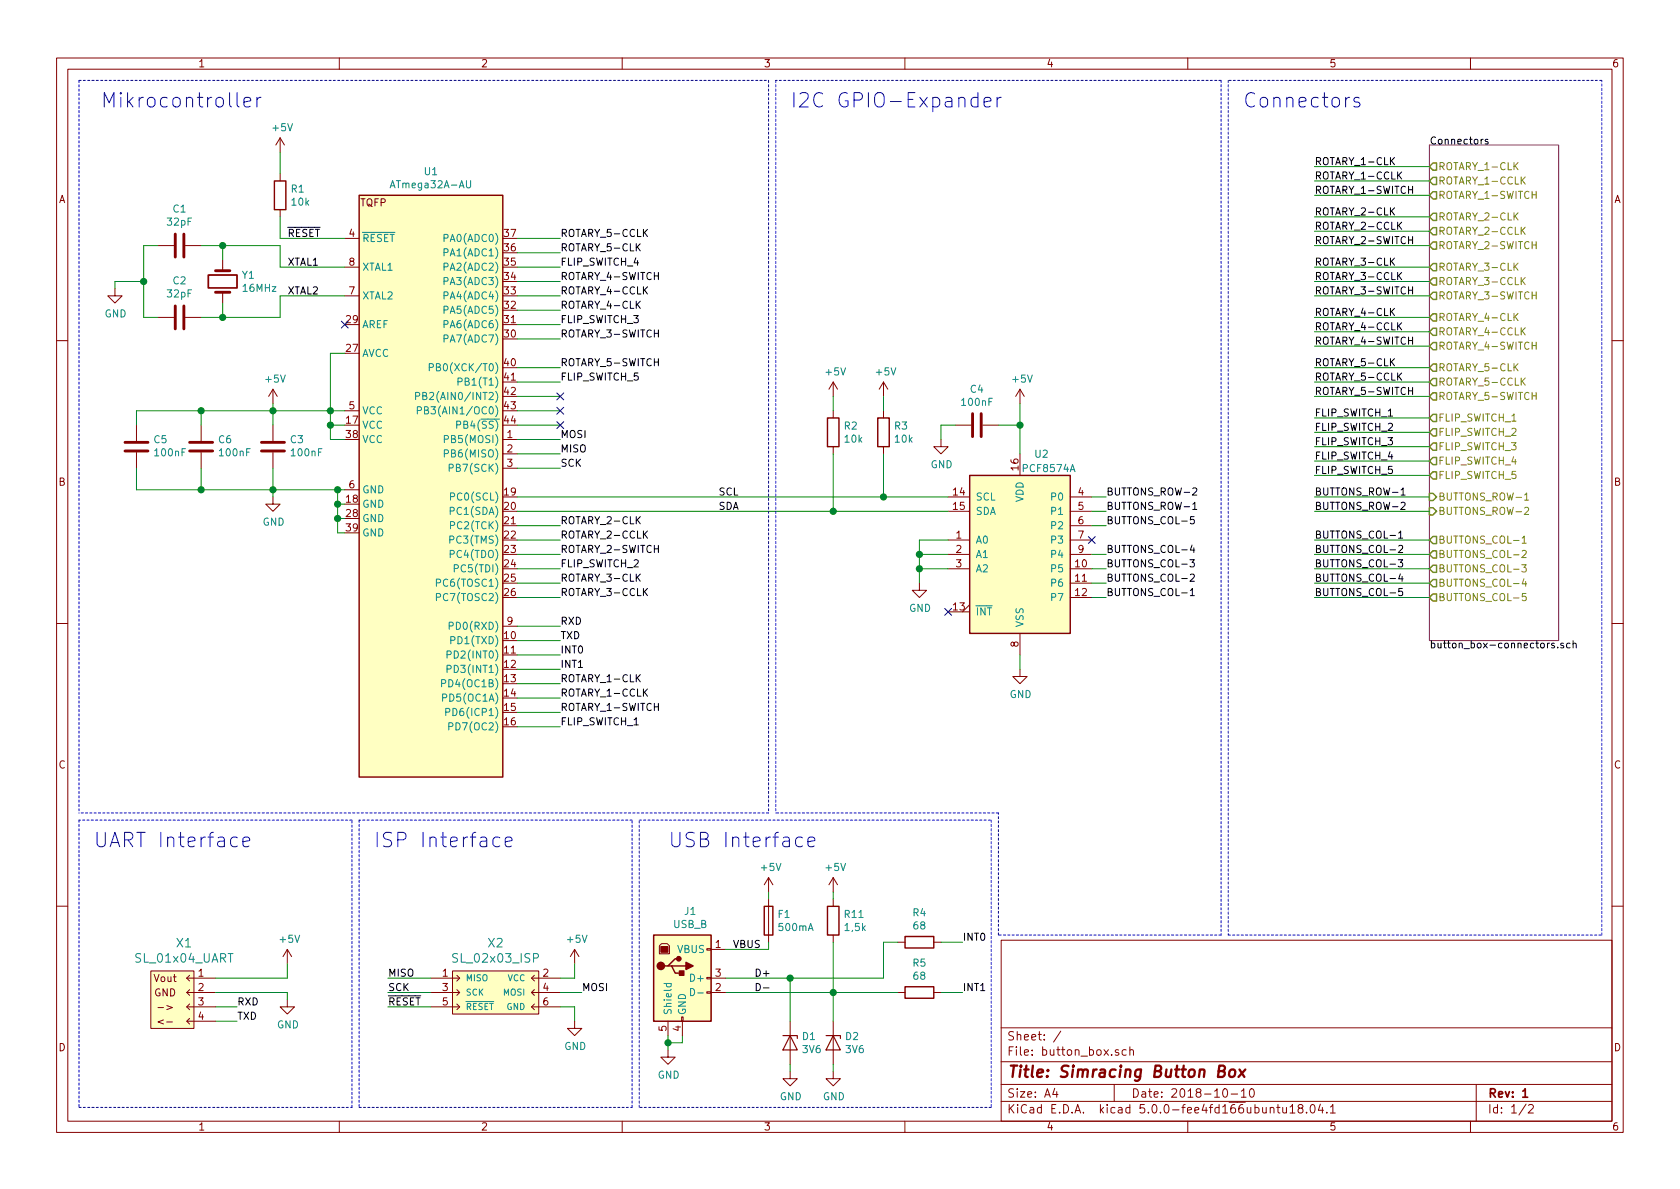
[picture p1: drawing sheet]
<svg xmlns="http://www.w3.org/2000/svg" width="297mm" height="210mm" viewBox="0 0 297 210" stroke-linecap="round" stroke-linejoin="round" font-family="sans-serif">
<g fill="none" stroke="#840000" stroke-width=".18">
<path d="M10 10.3h277v189.9h-277zM12 12.2h273v186.1h-273zM60 10.3v1.9M110 10.3v1.9M160 10.3v1.9M210 10.3v1.9M260 10.3v1.9M49.5 24.4v2.5M49.5 30.7v1.3M49.5 37.1v1.2M49.5 24.4l-.7 1.2M49.5 24.4l.8 1.2"/>
<path d="M20.3 51v1.3h1.3l-1.3 1.3-1.3-1.3h1.3M27.9 56.1h2.8M27.9 43.4h2.8M32.8 56.1h2.8M32.8 43.4h2.8M39.4 46v1.9M39.4 51.7v1.9M61 42.2h2.5M61 52.3h2.5M61 47.2h2.5M10 60.2h2M24.1 75.2v2.8"/>
<path d="M35.6 75.2v2.8M48.3 68.8l-.8 1.3M48.3 68.8v2.6M48.3 75.2v2.8M48.3 68.8l.7 1.3M61 72.6h2.5M88.9 77.7h2.5M147.3 67.6v2.5M147.3 72.6v1.3M147.3 79v1.3M147.3 67.6l-.7 1.2M147.3 67.6l.8 1.2"/>
<path d="M156.2 67.6v2.5M156.2 72.6v1.3M156.2 79v1.3M156.2 67.6l-.8 1.2M156.2 67.6l.8 1.2M166.4 77.7v1.3h1.2l-1.2 1.3-1.3-1.3h1.3M168.9 75.2h2.8M173.7 75.2h2.8M180.3 68.8v2.6M180.3 68.8l-.7 1.3M180.3 68.8l.8 1.3M285 60.2h2"/>
<path d="M24.1 80v2.8M35.6 80v2.8M48.3 87.9v1.2h1.2l-1.2 1.3-1.3-1.3h1.3M48.3 80v2.8M61 86.6h2.5M88.9 80.3h2.5M88.9 82.8h2.5M167.6 95.5h3.8M167.6 98h3.8M167.6 87.9h3.8M167.6 90.4h3.8M180.3 80.3v3.8"/>
<path d="M189.2 95.5h3.8M189.2 98h3.8M189.2 87.9h3.8M189.2 90.4h3.8M189.2 93h3.8M10 110.3h2M88.9 110.7h2.5M162.6 103.1v1.3h1.2l-1.2 1.3-1.3-1.3h1.3M167.6 100.6h3.8M167.6 108.2h3.8M171.4 106.9l-1.2 1.3M180.3 118.4v1.2h1.3l-1.3 1.3-1.2-1.3h1.2"/>
<path d="M180.3 112v3.8M189.2 100.6h3.8M189.2 103.1h3.8M189.2 105.7h3.8M285 110.3h2M135.9 155.2l-.8 1.3M135.9 155.2v2.5M135.9 159v7.6M135.9 155.2l.8 1.3M147.3 155.2v2.5M147.3 159v1.3M147.3 155.2l-.7 1.3"/>
<path d="M147.3 155.2l.8 1.3M10 160.2h2M26.7 171.7h7.6v10.2h-7.6zM33 173h5.1M33 175.5h5.1M33 178h5.1M33 178l.5 .6M33 175.5l.5 .5M33 173l.5 .5M33.5 177.5l-.5 .5M33.5 175l-.5 .5M33.5 172.5l-.5 .5"/>
<path d="M50.8 176.8v1.2h1.3l-1.3 1.3-1.3-1.3h1.3M50.8 167.9l-.8 1.3M50.8 167.9v2.5M50.8 167.9l.8 1.3M76.2 173h5.1M76.2 175.5h5.1M76.2 178h5.1M80 171.7h15.2v7.6h-15.2zM80.8 177.5l.5 .5-.5 .6M80.8 175l.5 .5-.5 .5M80.8 172.5l.5 .5-.5 .5M94 178l.5 .6"/>
<path d="M94 175.5l.5 .5M94 173l.5 .5M94 173h5.1M94 175.5h5.1M94 178h5.1M94.5 177.5l-.5 .5M94.5 175l-.5 .5M94.5 172.5l-.5 .5M101.6 167.9l-.8 1.3M101.6 167.9v2.5M101.6 167.9l.8 1.3M116.6 167.3l.4-.4h1l.4 .4v1.4h-1.8z"/>
<path d="M120.5 179.8h.3v.8h-.3zM125 175.4h.7v.2h-.7zM125 172.8h.7v.3h-.7zM125 167.8h.7v.2h-.7zM125.7 173h2.6M125.7 175.5h2.6M125.7 167.9h2.6M147.3 165.3v1.3M158.7 175.5h1.3M158.7 166.6h1.3M165.1 175.5h1.3M165.1 166.6h1.3"/>
<path d="M177 166.3h108v32h-108zM285 160.2h2M33 180.6h5.1M33.5 180.1l-.5 .5 .5 .5M60 198.3v1.9M101.6 180.6v1.3h1.3l-1.3 1.2-1.3-1.2h1.3M110 198.3v1.9M118.1 185.7v1.2h1.3l-1.3 1.3-1.3-1.3h1.3M118.1 180.6v2.5M120.6 180.6v2.5M139.7 189.5v1.2h1.3l-1.3 1.3-1.3-1.3h1.3M139.7 180.6v7.6"/>
<path d="M147.3 189.5v1.2h1.3l-1.3 1.3-1.3-1.3h1.3M147.3 180.6v7.6M160 198.3v1.9M177 194.8h108M177 191.8h108M177 187.8h108M177 181.8h108M186.5 192.5l-.4 1h1M186.8 193v1M187.6 182.3l-1.3 2M197 191.8v3M197.8 185.7a.37 .37 0 0 0-.6 .1l.1 .2 .5 .2v.1l-.2 .3-.4-.1"/>
<path d="M199.1 185.7l-.4-.1-.3 .3 .1 .6 .2 .1 .4-.1M199.8 185.7a.37 .37 0 0 1 .6 .1v.8M199.8 185.1v1.5M210 198.3v1.9M216.3 192.7l.4-.2a.94 .94 0 0 1 0 1.5 .79 .79 0 0 1-.4-1.3zM217.7 193.5h1.1M219.5 193l.4-.5v1.5M219.5 194h.8M221.1 192.6l.2-.1a.8 .8 0 0 1 .5 .8 .8 .8 0 0 1-.5 .7 1 1 0 0 1-.2-1.4zM224.6 196l.1-.1a.37 .37 0 0 1 .5 .1v.8M225.7 195.8h.6M226 195.3v1.3l.3 .2"/>
<path d="M226.8 195.8v.8a.39 .39 0 0 0 .7 .1M227.5 195.8v1M228.1 195.8l.4-.5v1.5M228.1 196.8h.9M229.8 196l-.3-.3 .1-.2 .2-.2 .4 .1 .2 .2-.1 .2-.6 .2a.48 .48 0 0 0-.1 .7l.2 .1 .5-.1a.48 .48 0 0 0-.2-.7M231 196.7v.1M231.8 195.5l.4-.2a.94 .94 0 0 1 0 1.5 .79 .79 0 0 1-.4-1.3zM233.5 195.2l-.4 1.1h.9M233.8 195.8v1M234.6 196.7v.1M235.2 195.8l.5-.5v1.5M235.2 196.8h.9"/>
<path d="M260 198.3v1.9M261 191.8v6.5M269.8 195.2l-1.2 2M270.3 195.5l.2-.2h.3l.3 .5-.9 1h.9"/>
</g>
<path d="M36.8 48.6h5.1v2.3h-5.1zM269.2 193l.5-.5v1.5M269.2 194h.9" fill="none" stroke="#840000" stroke-width=".3"/>
<path d="M215.5 189.4h.6a.5 .5 0 0 0 .5-.4 .5 .5 0 0 0-.3-.6h-.7l-.3 2h.8a.53 .53 0 0 0 .5-.5 .53 .53 0 0 0-.5-.5M217.5 189.3a.51 .51 0 0 1 .5-.2 .51 .51 0 0 1 .4 .4l-.1 .6a.54 .54 0 0 1-.5 .4 .54 .54 0 0 1-.5-.4zM219.2 189.1l.8 1.3M220.2 189.1l-1.2 1.3" fill="none" stroke="#840000" stroke-width=".41"/>
<path d="M252.7 25.6h22.9v87.7h-22.9z" fill="none" stroke="#840084" stroke-width=".18"/>
<g fill="none" stroke="#000" stroke-width=".18">
<path d="M246 37.3l.6 .7M246 28.4l.6 .7M246.6 36.7l-.8 .8M246.6 27.9l-.8 .7M247.3 39.8l.5 .8M247.3 31l.5 .7M247.8 39.3l-.7 .7M247.8 30.4l-.7 .7M263.1 24.7l-.3-.1-.2 .2 .1 .2 .4 .1v.3h-.5M112.7 43.7l.5 .7M112.7 53.8l.5 .7M113.2 43.1l-.7 .7"/>
<path d="M113.2 53.3l-.7 .7M113.9 41.1l.6 .7M113.9 51.3l.6 .7M114.5 40.6l-.7 .7M114.5 50.7l-.7 .8M246 55.1l.6 .7M246 46.2l.6 .7M246.6 54.5l-.8 .8M246.6 45.6l-.8 .8M247.3 57.6l.5 .7M247.3 48.7l.5 .7M247.8 57.1l-.7 .7"/>
<path d="M247.8 48.2l-.7 .7M246 64l.6 .7M246.6 63.4l-.8 .8M247.3 66.5l.5 .7M247.8 66l-.7 .7M112.7 91.9l.5 .7M113.2 91.4l-.7 .7M113.9 94.5l.6 .7M114.5 93.9l-.7 .7M210.4 99h.8l-.4 .5 .3 .1v.6h-.5l-.2-.1M210.8 96.4l-.3 .9h.8M210.9 86.4l.5-.1 .2 .3v.2l-.8 .7h.8"/>
<path d="M210.9 89.2l.4-.4v1.3M210.9 90.1h.7M211.1 96.9v.8M211.1 91.4h-.6v.6l.1-.2 .5 .1v.6l-.2 .1-.4-.1M247.2 99h.8l-.4 .5 .4 .1-.1 .6h-.5l-.2-.1M247.3 94.3l.3-.4v1.3M247.3 96.6l.5-.2 .2 .4v.2l-.8 .7h.8M247.3 95.2h.7M247.7 86.6l.4-.3v1.2M247.7 88.9l.5-.1 .2 .4v.2l-.8 .7h.8M247.7 87.5h.7M112.7 102.1l.5 .7"/>
<path d="M112.7 119.9l.5 .7M113.2 101.5l-.7 .8M113.2 119.3l-.7 .7M113.9 104.6l.6 .7M114.5 104.1l-.7 .7M210.5 101.6l.4-.1 .3 .4-.1 .2-.7 .7h.8M210.5 104.4l.3-.3v1.2M210.5 105.3h.7M247.6 101.5l-.3 .9h.8M247.9 101.9v.9M248 104.1h-.7v.6l.2-.2 .4 .1 .1 .6-.2 .1-.5-.1M274.8 113.8l-.3-.1-.2 .2 .1 .2 .4 .1v.3h-.5"/>
<path d="M275.4 114.4v.2M276.4 113.8l-.3-.1-.2 .2 .1 .2 .4 .1v.3h-.5M277.6 113.8l-.4-.1-.2 .3 .1 .5h.5M278.1 113.9l.2-.2 .3 .1 .1 .8M278.1 113.3v1.3M113.9 122.4l.6 .7M114.5 121.8l-.7 .8M133.7 173.9a.64 .64 0 0 1 .7 .6 .64 .64 0 0 1-.7 .7zM135 174.7h1"/>
</g>
<g fill="none" stroke="#848400" stroke-width=".18">
<path d="M267.9 29.3l.5 .7M267.9 38.2l.5 .7M268.4 28.7l-.7 .8M268.4 37.6l-.7 .8M269.1 31.8l.6 .8M269.7 31.3l-.7 .7M267.9 47.1l.5 .7M267.9 56l.5 .7M268.4 46.5l-.7 .8M268.4 55.4l-.7 .8M269.1 40.7l.6 .7M269.1 49.6l.6 .7"/>
<path d="M269.1 58.5l.6 .7M269.7 40.2l-.7 .7M269.7 49.1l-.7 .7M269.7 58l-.7 .7M267.9 64.9l.5 .7M268.4 64.3l-.7 .7M269.1 67.4l.6 .7M269.7 66.8l-.7 .8M269.1 99.9h.7l-.4 .4 .4 .2-.1 .6h-.4l-.2-.1M269.1 95.1l.4-.3v1.3M269.1 97.5l.5-.2 .2 .4v.2l-.7 .7h.7M269.1 96.1h.7"/>
<path d="M269.6 87.5l.3-.3v1.2M269.6 89.8l.5-.1 .2 .4-.1 .2-.7 .7h.8M269.6 88.4h.7M269.4 102.4l-.3 .8h.8M269.7 102.8v.9M269.8 104.9h-.6l-.1 .7 .2-.2 .4 .1 .1 .6-.2 .1-.5-.1"/>
</g>
<g fill="none" stroke="#848400" stroke-width=".25">
<path d="M253.4 28.8h.6v1.3h-.6l-.7-.6zM253.4 31.4h.6v1.2h-.6l-.7-.6zM253.4 33.9h.6v1.3h-.6l-.7-.7zM253.4 37.7h.6v1.3h-.6l-.7-.7zM253.4 40.3h.6v1.2h-.6l-.7-.6zM253.4 42.8h.6v1.3h-.6l-.7-.7zM253.4 46.6h.6v1.3h-.6l-.7-.7zM253.4 49.1h.6v1.3h-.6l-.7-.6zM253.4 51.7h.6v1.3h-.6l-.7-.7zM253.4 55.5h.6v1.3h-.6l-.7-.7zM253.4 58h.6v1.3h-.6l-.7-.6zM253.4 60.6h.6v1.2h-.6l-.7-.6z"/>
<path d="M253.4 64.4h.6v1.3h-.6l-.7-.7zM253.4 66.9h.6v1.3h-.6l-.7-.6zM253.4 69.5h.6v1.2h-.6l-.7-.6zM253.4 73.3h.6v1.2h-.6l-.7-.6zM253.4 75.8h.6v1.3h-.6l-.7-.7zM253.4 78.4h.6v1.2h-.6l-.7-.6zM252.7 87.2h.7l.6 .7-.6 .6h-.7zM252.7 89.8h.7l.6 .6-.6 .7h-.7zM253.4 94.9h.6v1.2h-.6l-.7-.6zM253.4 97.4h.6v1.3h-.6l-.7-.7zM253.4 99.9h.6v1.3h-.6l-.7-.6zM253.4 80.9h.6v1.3h-.6l-.7-.7z"/>
<path d="M253.4 83.4h.6v1.3h-.6l-.7-.6zM253.4 102.5h.6v1.3h-.6l-.7-.7zM253.4 105h.6v1.3h-.6l-.7-.6z"/>
</g>
<g fill="#ffffc2" stroke="#ffffc2" stroke-width=".18">
<path d="M171.4 84.1h17.8v27.9h-17.8z"/>
<path d="M63.5 34.5h25.4v102.9h-25.4z"/>
<path d="M80 171.7h15.2v7.6h-15.2z"/>
<path d="M26.7 171.7h7.6v10.2h-7.6z"/>
<path d="M115.6 165.3h10.1v15.3h-10.1z"/>
</g>
<g fill="none" stroke="#840000" stroke-width=".25">
<path d="M48.5 32h2v5.1h-2zM63.5 34.5h25.4v102.9h-25.4zM146.3 73.9h2v5.1h-2zM155.2 73.9h2v5.1h-2zM171.4 84.1h17.8v27.9h-17.8zM115.6 165.3h10.1v15.3h-10.1zM118.1 170.8h.6l.7 1.3h1.2M118.7 170.8h2.6M120 169.5h-.6l-1.3 1.3h-.6M135.1 160.3h1.6v5h-1.6zM146.3 160.3h2v5h-2zM160 165.6h5.1v2h-5.1z"/>
<path d="M160 174.5h5.1v2h-5.1z"/>
</g>
<g fill="none" stroke="#008400" stroke-width=".18">
<path d="M49.5 38.3v3.9h11.5M49.5 26.9v3.8M232.4 38.3h20.3M232.4 34.5h20.3M232.4 29.5h20.3M232.4 32h20.3M25.4 49.8h-5.1v1.2M27.9 43.4h-2.5v12.7h2.5M35.6 43.4h13.9v3.8h11.5M39.4 43.4v2.6M39.4 53.6v2.5M61 52.3h-11.5v3.8h-13.9"/>
<path d="M91.4 42.2h7.7M91.4 52.3h7.7M91.4 47.2h7.7M91.4 49.8h7.7M91.4 59.9h7.7M91.4 57.4h7.7M91.4 54.9h7.7M91.4 44.7h7.7M232.4 56.1h20.3M232.4 58.7h20.3M232.4 52.3h20.3M232.4 47.2h20.3"/>
<path d="M232.4 49.8h20.3M232.4 43.4h20.3M232.4 40.9h20.3M35.6 72.6v2.6M48.3 71.4v3.8M58.4 75.2h2.6M61 62.5h-2.6v15.2h2.6M61 72.6h-36.9v2.6M91.4 77.7h7.7M91.4 70.1h7.7M91.4 65h7.7M91.4 67.6h7.7"/>
<path d="M91.4 75.2h7.7M91.4 72.6h7.7M147.3 70.1v2.5M156.2 70.1v2.5M168.9 75.2h-2.5v2.5M176.5 75.2h3.8M180.3 71.4v8.9M232.4 73.9h20.3M232.4 76.4h20.3M232.4 79h20.3M232.4 70.1h20.3M232.4 65h20.3"/>
<path d="M232.4 67.6h20.3M232.4 61.2h20.3M24.1 82.8v3.8h36.9M35.6 82.8v3.8M48.3 82.8v5.1M59.7 89.1h1.3M59.7 86.6v7.6h1.3M59.7 91.7h1.3M91.4 98h7.7M91.4 80.3h7.7M91.4 82.8h7.7M91.4 90.4h76.2"/>
<path d="M91.4 95.5h7.7M91.4 93h7.7M91.4 87.9h76.2M147.3 80.3v10.1M156.2 80.3v7.6M162.6 98h5M167.6 95.5h-5v7.6M193 98h2.6M193 90.4h2.6M193 93h2.6M193 87.9h2.6M232.4 98h20.3"/>
<path d="M232.4 90.4h20.3M232.4 95.5h20.3M232.4 81.5h20.3M232.4 84.1h20.3M232.4 87.9h20.3M91.4 105.7h7.7M91.4 103.1h7.7M91.4 100.6h7.7M91.4 115.8h7.7M91.4 118.4h7.7M91.4 110.7h7.7M91.4 113.3h7.7"/>
<path d="M162.6 100.6h5M180.3 115.8v2.6M193 105.7h2.6M193 103.1h2.6M193 100.6h2.6M232.4 105.7h20.3M232.4 103.1h20.3M232.4 100.6h20.3M91.4 126h7.7M91.4 123.4h7.7M91.4 120.9h7.7M91.4 128.5h7.7"/>
<path d="M135.9 157.7v1.3M147.3 157.7v1.3M38.1 178h3.8M38.1 175.5h12.7v1.3M50.8 170.4v2.6h-12.7M68.6 173h7.6M68.6 178h7.6M68.6 175.5h7.6M99.1 178h2.5v2.6M99.1 175.5h3.8M101.6 170.4v2.6h-2.5M128.3 175.5h30.4"/>
<path d="M135.9 166.6v1.3h-7.6M139.7 173v7.6M147.3 166.6v14M158.7 166.6h-2.5v6.4h-27.9M166.4 175.5h3.8M166.4 166.6h3.8M38.1 180.6h3.8M118.1 183.1v2.6M120.6 183.1v1.3h-2.5M139.7 188.2v1.3M147.3 188.2v1.3"/>
</g>
<g fill="none" stroke="#008484" stroke-width=".18">
<path d="M82.5 31.9v1.1l.2 .2h.4l.1-.2v-1.1M73.5 70h.6l.1-.2-.1-.3-.1-.1h-.5v1.3M73.8 72.6l.6-.1 .1-.1-.1-.3-.1-.2h-.5v1.3M74.8 70l.5-.1 .1-.4-.6-.1v1.3h.4l.3-.3v-.2l-.3-.2M75.1 72.5h.5l.1-.4-.6-.2v1.3h.4l.3-.2v-.2l-.3-.3M75.9 65l.7-.1v-.5l-.7-.1v1.3M78.6 77.7l.6-.1 .1-.2-.1-.3-.2-.1h-.4v1.3M80.7 75.1h.7v-.5l-.2-.1h-.5v1.2M81 67.5l.7-.1v-.4l-.7-.2v1.3M78.6 80.2h.6l.1-.2-.1-.3-.2-.2h-.4v1.3M79.4 82.7l.7-.1v-.4l-.2-.1h-.5v1.3M79.5 95.4h.6l.2-.2-.1-.3-.2-.1h-.5v1.3"/>
<path d="M79.7 87.8h.6l.1-.2-.1-.3-.2-.1h-.4v1.2M79.7 92.9h.6l.1-.2-.1-.3-.2-.2h-.4v1.3M77.2 103.1l.7-.1v-.5l-.7-.1v1.3M77.2 105.6l.7-.1v-.4l-.7-.2v1.3M79 115.8l.7-.1 .1-.2-.1-.3-.2-.1h-.5v1.3M79 118.3h.7l.1-.2-.1-.3-.2-.2h-.5v1.3M79.4 110.7l.7-.1v-.4l-.2-.2h-.5v1.3M79.7 113.2l.7-.1v-.4l-.7-.1v1.2M80.3 100.5h.6l.2-.2-.1-.3-.2-.1h-.5v1.2M78.1 120.8h.6l.1-.2-.1-.3-.1-.1h-.5v1.3M78.3 123.4l.6-.1 .1-.1-.1-.3-.2-.2h-.4v1.3M78.8 125.9h.6l.1-.5-.2-.1h-.5v1.2"/>
<path d="M79.3 128.5l.7-.1 .1-.2-.1-.3-.2-.1h-.5v1.3M117.4 173.9h1.3M117.9 173.9l-.1 .4 .3 .2 .5-.1v-.5M122.1 174.8a.64 .64 0 0 1 .7 .6 .64 .64 0 0 1-.7 .7zM123.4 175.6h.9"/>
</g>
<path d="M138.4 183.1h2.6v.5M139.7 183.1l1.3 2.6h-2.6zM146 183.1h2.6v.5M147.3 183.1l1.3 2.6h-2.6z" fill="none" stroke="#840000" stroke-width=".2"/>
<g fill="#008400" stroke="#008400" stroke-width=".25">
<circle cx="139.7" cy="173" r=".51"/>
<circle cx="118.1" cy="184.4" r=".51"/>
<circle cx="147.3" cy="175.5" r=".51"/>
<circle cx="162.6" cy="98" r=".51"/>
<circle cx="162.6" cy="100.6" r=".51"/>
<circle cx="180.3" cy="75.2" r=".51"/>
<circle cx="147.3" cy="90.4" r=".51"/>
<circle cx="156.2" cy="87.9" r=".51"/>
<circle cx="48.3" cy="72.6" r=".51"/>
<circle cx="48.3" cy="86.6" r=".51"/>
<circle cx="39.4" cy="43.4" r=".51"/>
<circle cx="39.4" cy="56.1" r=".51"/>
<circle cx="25.4" cy="49.8" r=".51"/>
<circle cx="58.4" cy="72.6" r=".51"/>
<circle cx="59.7" cy="86.6" r=".51"/>
<circle cx="59.7" cy="89.1" r=".51"/>
<circle cx="59.7" cy="91.7" r=".51"/>
<circle cx="58.4" cy="75.2" r=".51"/>
<circle cx="35.6" cy="72.6" r=".51"/>
<circle cx="35.6" cy="86.6" r=".51"/>
</g>
<g fill="none" stroke="#840000" stroke-width=".51">
<path d="M31 41.4v4.1M31 54.1v4.1M32.5 41.4v4.1M32.5 54.1v4.1M38.1 47.9h2.5M38.1 51.7h2.5M22.1 78.2h4.1M22.1 79.8h4.1M33.5 78.2h4.1M33.5 79.8h4.1M46.2 78.2h4.1M46.2 79.8h4.1"/>
<path d="M172 73.1v4.1M173.5 73.1v4.1"/>
</g>
<path d="M60.4 56.8l1.2 1.2M61.6 56.8l-1.2 1.2M98.5 74.6l1.2 1.2M98.5 69.5l1.2 1.2M98.5 72l1.2 1.2M99.7 74.6l-1.2 1.2M99.7 69.5l-1.2 1.2M99.7 72l-1.2 1.2M192.4 94.9l1.2 1.2M193.6 94.9l-1.2 1.2M167 107.6l1.2 1.2M168.2 107.6l-1.2 1.2" fill="none" stroke="#000084" stroke-width=".18"/>
<g fill="none" stroke="#0000c2" stroke-width=".18" stroke-dasharray=".4 .4">
<path d="M14 14.2h121.9M14 14.2v129.6M135.9 14.2v129.6M137.2 14.2v129.6M215.9 14.2h-78.7M215.9 14.2v151.1M217.2 14.2v151.1M283.2 14.2h-66M14 145v50.8M62.2 145h-48.2M63.5 145v50.8M111.8 145h-48.3"/>
<path d="M113 145h62.3M135.9 143.8h-121.9M175.3 145v50.8M176.5 143.8h-39.3M176.5 165.3v-21.5M215.9 165.3h-39.4M217.2 165.3h66M283.2 165.3v-151.1M14 195.8h48.2M62.2 195.8v-50.8M63.5 195.8h48.3M111.8 195.8v-50.8"/>
<path d="M113 195.8v-50.8M175.3 195.8h-62.3"/>
</g>
<g fill="none" stroke="#0000c2" stroke-width=".18">
<path d="M41.9 16.4v2.1l.4 .4M43.1 18.1l1.2-.3-.1-.5-.7-.1-.4 .4v.9l.2 .3 .2 .1 .7-.1M45.4 17.2v1.7M46.2 17.2a.69 .69 0 0 0-.8 .5M172.9 17.3l-.7-.1-.3 .1-.2 .4v.7l.2 .4 .3 .1 .7-.1M172.9 16.4v2.5M174 18.1l1.2-.3-.1-.5-.8-.1-.3 .4v.9l.1 .3 .2 .1 .8-.1M176.3 17.2v1.7M177 17.2a.64 .64 0 0 0-.7 .5M240.3 17.3l-.6-.1-.3 .4 .1 .4 .8 .2 .2 .2-.2 .4-.2 .1-.7-.1M43 148.9l1.1-.3-.1-.4-.7-.2-.2 .2-.1 .2 .1 1.2 .2 .1 .7-.1M88.4 148.2l-.8-.2-.5 .5v.7l.3 .4 .2 .1 .8-.1"/>
<path d="M89.3 148.9l1.2-.3-.1-.4-.7-.2-.4 .4v.9l.2 .3 .2 .1 .7-.1M141.9 148.2l-.8-.2-.4 .5v.7l.2 .4 .2 .1 .8-.1M142.8 148.9l1.3-.3-.2-.4-.7-.2-.4 .4v.9l.2 .3 .2 .1 .7-.1"/>
</g>
<g fill="#840000" stroke="#840000" stroke-width=".25">
<path d="M120.1 171.7h.8v.8h-.8z"/>
<path d="M121.3 170.2l1.3 .6-1.3 .6z"/>
<circle cx="116.8" cy="170.8" r=".63"/>
<circle cx="120" cy="169.5" r=".38"/>
</g>
<path d="M116.8 167.4h1.3v1h-1.3z" fill="#840000" stroke="#840000" stroke-width=".18"/>
<g font-size="3.5" fill="#0000c2">
<text x="17.8" y="19">Mikrocontroller</text>
<text x="139.7" y="19">I2C GPIO-Expander</text>
<text x="219.7" y="19">Connectors</text>
<text x="16.5" y="149.9">UART Interface</text>
<text x="66" y="149.9">ISP Interface</text>
<text x="118.1" y="149.9">USB Interface</text>
</g>
<text font-size="2.8" fill="#840000" x="178" y="190.5">Title: Simracing Button Box</text>
<g font-size="2.1" fill="#008484">
<text x="31.2" y="167.5">X1</text>
<text x="86.3" y="167.5">X2</text>
<text x="24.1" y="170.2">SL_01x04_UART</text>
<text x="80.4" y="170.2">SL_02x03_ISP</text>
</g>
<g font-size="2.1" fill="#840000">
<text x="178" y="184">Sheet: /</text>
<text x="178" y="186.7">File: button_box.sch</text>
<text x="178" y="196.9">KiCad E.D.A. kicad 5.0.0-fee4fd166ubuntu18.04.1</text>
<text x="178" y="194.1">Size: A4</text>
<text x="200" y="194.1">Date: 2018-10-10</text>
<text x="263" y="194.1">Rev: 1</text>
<text x="263" y="196.9">Id: 1/2</text>
</g>
<g font-size="1.8" fill="#840000">
<text x="35" y="11.9">1</text>
<text x="85" y="11.9">2</text>
<text x="135" y="11.9">3</text>
<text x="185" y="11.9">4</text>
<text x="235" y="11.9">5</text>
<text x="285" y="11.9">6</text>
<text x="10.4" y="35.9">A</text>
<text x="285.4" y="35.9">A</text>
<text x="61.7" y="41.9">4</text>
<text x="63.7" y="36.5">TQFP</text>
<text x="89.2" y="41.9">37</text>
<text x="61.7" y="47">8</text>
<text x="89.2" y="47">35</text>
<text x="89.2" y="44.4">36</text>
<text x="61.7" y="52.1">7</text>
<text x="89.2" y="52.1">33</text>
<text x="89.2" y="49.5">34</text>
<text x="61.3" y="57.1">29</text>
<text x="89.2" y="59.7">30</text>
<text x="89.2" y="57.1">31</text>
<text x="89.2" y="54.6">32</text>
<text x="61.3" y="62.2">27</text>
<text x="89.2" y="64.8">40</text>
<text x="89.2" y="67.3">41</text>
<text x="89.2" y="69.8">42</text>
<text x="61.3" y="74.9">17</text>
<text x="61.3" y="77.5">38</text>
<text x="61.7" y="72.4">5</text>
<text x="89.2" y="72.4">43</text>
<text x="89.2" y="74.9">44</text>
<text x="89.7" y="77.5">1</text>
<text x="89.7" y="80">2</text>
<text x="89.7" y="82.5">3</text>
<text x="180.1" y="83.1" transform="rotate(-90 180.1 83.1)">16</text>
<text x="10.4" y="85.9">B</text>
<text x="61.3" y="88.9">18</text>
<text x="61.7" y="86.4">6</text>
<text x="89.2" y="87.6">19</text>
<text x="168.6" y="87.6">14</text>
<text x="190.7" y="87.6">4</text>
<text x="285.4" y="85.9">B</text>
<text x="61.3" y="91.4">28</text>
<text x="61.3" y="94">39</text>
<text x="89.2" y="90.2">20</text>
<text x="89.2" y="92.7">21</text>
<text x="89.2" y="95.2">22</text>
<text x="168.6" y="90.2">15</text>
<text x="169.1" y="95.2">1</text>
<text x="190.7" y="90.2">5</text>
<text x="190.7" y="92.7">6</text>
<text x="190.7" y="95.2">7</text>
<text x="89.2" y="97.8">23</text>
<text x="89.2" y="100.3">24</text>
<text x="169.1" y="97.8">2</text>
<text x="169.1" y="100.3">3</text>
<text x="190.2" y="100.3">10</text>
<text x="190.7" y="97.8">9</text>
<text x="89.2" y="102.9">25</text>
<text x="89.2" y="105.4">26</text>
<text x="168.6" y="107.9">13</text>
<text x="190.2" y="102.9">11</text>
<text x="190.2" y="105.4">12</text>
<text x="89.2" y="113">10</text>
<text x="89.7" y="110.5">9</text>
<text x="89.2" y="115.6">11</text>
<text x="89.2" y="118.1">12</text>
<text x="180.1" y="114.4" transform="rotate(-90 180.1 114.4)">8</text>
<text x="89.2" y="120.6">13</text>
<text x="89.2" y="123.2">14</text>
<text x="89.2" y="125.7">15</text>
<text x="89.2" y="128.3">16</text>
<text x="10.4" y="135.9">C</text>
<text x="285.4" y="135.9">C</text>
<text x="126.5" y="167.6">1</text>
<text x="27.3" y="173.7">Vout</text>
<text x="35.1" y="172.7">1</text>
<text x="78.3" y="172.7">1</text>
<text x="96" y="172.7">2</text>
<text x="126.5" y="172.7">3</text>
<text x="27.3" y="176.2">GND</text>
<text x="28.4" y="178.7">-&gt;</text>
<text x="35.1" y="175.3">2</text>
<text x="35.1" y="177.8">3</text>
<text x="78.3" y="175.3">3</text>
<text x="78.3" y="177.8">5</text>
<text x="96" y="175.3">4</text>
<text x="96" y="177.8">6</text>
<text x="126.5" y="175.3">2</text>
<text x="10.4" y="185.9">D</text>
<text x="28.4" y="181.3">&lt;-</text>
<text x="35.1" y="180.3">4</text>
<text x="117.9" y="182.3" transform="rotate(-90 117.9 182.3)">5</text>
<text x="120.4" y="182.3" transform="rotate(-90 120.4 182.3)">4</text>
<text x="285.4" y="185.9">D</text>
<text x="35" y="199.9">1</text>
<text x="85" y="199.9">2</text>
<text x="135" y="199.9">3</text>
<text x="185" y="199.9">4</text>
<text x="235" y="199.9">5</text>
<text x="285" y="199.9">6</text>
</g>
<g font-size="1.8" fill="#008484">
<text x="48.3" y="23.2">+5V</text>
<text x="51.5" y="34.1">R1</text>
<text x="69.5" y="33.3">ATmega32A-AU</text>
<text x="75.1" y="31">U1</text>
<text x="29.7" y="39.9">32pF</text>
<text x="30.6" y="37.6">C1</text>
<text x="51.6" y="36.4">10k</text>
<text x="64" y="42.8">RESET</text>
<text x="64" y="47.9">XTAL1</text>
<text x="79" y="47.9">PA2(ADC2)</text>
<text x="79" y="45.3">PA1(ADC1)</text>
<text x="79" y="42.8">PA0(ADC0)</text>
<text x="29.7" y="52.6">32pF</text>
<text x="30.6" y="50.3">C2</text>
<text x="42.8" y="49.3">Y1</text>
<text x="43.1" y="51.6">16MHz</text>
<text x="64" y="53">XTAL2</text>
<text x="79" y="53">PA4(ADC4)</text>
<text x="79" y="50.4">PA3(ADC3)</text>
<text x="18.5" y="56.1">GND</text>
<text x="64" y="58">AREF</text>
<text x="79" y="58">PA6(ADC6)</text>
<text x="79" y="55.5">PA5(ADC5)</text>
<text x="64" y="63.1">AVCC</text>
<text x="77.5" y="65.7">PB0(XCK/T0)</text>
<text x="79" y="60.6">PA7(ADC7)</text>
<text x="47" y="67.7">+5V</text>
<text x="75.4" y="70.7">PB2(AIN0/INT2)</text>
<text x="81.7" y="68.2">PB1(T1)</text>
<text x="146.1" y="66.4">+5V</text>
<text x="155" y="66.4">+5V</text>
<text x="170.2" y="71.8">100nF</text>
<text x="171.6" y="69.5">C4</text>
<text x="179.1" y="67.7">+5V</text>
<text x="64" y="75.8">VCC</text>
<text x="64" y="73.3">VCC</text>
<text x="75.6" y="73.3">PB3(AIN1/OC0)</text>
<text x="81.4" y="75.8">PB4(SS)</text>
<text x="149.3" y="76">R2</text>
<text x="158.2" y="76">R3</text>
<text x="27.3" y="78.4">C5</text>
<text x="27.5" y="80.7">100nF</text>
<text x="38.7" y="78.4">C6</text>
<text x="38.9" y="80.7">100nF</text>
<text x="51.4" y="78.4">C3</text>
<text x="51.6" y="80.7">100nF</text>
<text x="64" y="78.4">VCC</text>
<text x="79.2" y="78.4">PB5(MOSI)</text>
<text x="79.2" y="80.9">PB6(MISO)</text>
<text x="80" y="83.4">PB7(SCK)</text>
<text x="149.4" y="78.3">10k</text>
<text x="158.3" y="78.3">10k</text>
<text x="164.5" y="82.8">GND</text>
<text x="181.1" y="83.5">PCF8574A</text>
<text x="183" y="80.9">U2</text>
<text x="64" y="89.8">GND</text>
<text x="64" y="87.2">GND</text>
<text x="80.2" y="88.5">PC0(SCL)</text>
<text x="172.5" y="88.5">SCL</text>
<text x="181" y="88.8" transform="rotate(-90 181 88.8)">VDD</text>
<text x="186.1" y="88.5">P0</text>
<text x="46.4" y="93">GND</text>
<text x="64" y="92.3">GND</text>
<text x="64" y="94.9">GND</text>
<text x="80" y="91.1">PC1(SDA)</text>
<text x="80.1" y="93.6">PC2(TCK)</text>
<text x="172.5" y="91.1">SDA</text>
<text x="186.1" y="91.1">P1</text>
<text x="186.1" y="93.6">P2</text>
<text x="80" y="96.1">PC3(TMS)</text>
<text x="80" y="98.7">PC4(TDO)</text>
<text x="80.9" y="101.2">PC5(TDI)</text>
<text x="172.5" y="96.1">A0</text>
<text x="172.5" y="98.7">A1</text>
<text x="172.5" y="101.2">A2</text>
<text x="186.1" y="96.1">P3</text>
<text x="186.1" y="98.7">P4</text>
<text x="186.1" y="101.2">P5</text>
<text x="77.9" y="103.8">PC6(TOSC1)</text>
<text x="77.9" y="106.3">PC7(TOSC2)</text>
<text x="186.1" y="103.8">P6</text>
<text x="186.1" y="106.3">P7</text>
<text x="80" y="111.4">PD0(RXD)</text>
<text x="80.2" y="113.9">PD1(TXD)</text>
<text x="160.7" y="108.2">GND</text>
<text x="172.5" y="108.8">INT</text>
<text x="181" y="111" transform="rotate(-90 181 111)">VSS</text>
<text x="79.9" y="116.5">PD2(INT0)</text>
<text x="79.9" y="119">PD3(INT1)</text>
<text x="78.9" y="121.5">PD4(OC1B)</text>
<text x="78.9" y="124.1">PD5(OC1A)</text>
<text x="178.5" y="123.4">GND</text>
<text x="79.8" y="126.6">PD6(ICP1)</text>
<text x="80.1" y="129.2">PD7(OC2)</text>
<text x="134.7" y="154">+5V</text>
<text x="146.1" y="154">+5V</text>
<text x="121.1" y="161.8">J1</text>
<text x="49.6" y="166.7">+5V</text>
<text x="100.4" y="166.7">+5V</text>
<text x="119" y="164.1">USB_B</text>
<text x="137.6" y="162.3">F1</text>
<text x="137.8" y="164.6">500mA</text>
<text x="149.4" y="162.3">R11</text>
<text x="149.5" y="164.6">1,5k</text>
<text x="161.4" y="162">R4</text>
<text x="161.6" y="164.4">68</text>
<text x="119.8" y="168.5">VBUS</text>
<text x="122.4" y="173.6">D+</text>
<text x="161.4" y="170.9">R5</text>
<text x="161.6" y="173.2">68</text>
<text x="118.7" y="179.6" transform="rotate(-90 118.7 179.6)">Shield</text>
<text x="121.3" y="179.6" transform="rotate(-90 121.3 179.6)">GND</text>
<text x="49" y="181.9">GND</text>
<text x="99.8" y="185.7">GND</text>
<text x="141.9" y="183.9">D1</text>
<text x="149.5" y="183.9">D2</text>
<text x="116.3" y="190.7">GND</text>
<text x="142" y="186.2">3V6</text>
<text x="149.6" y="186.2">3V6</text>
<text x="137.9" y="194.6">GND</text>
<text x="145.5" y="194.6">GND</text>
</g>
<g font-size="1.8">
<text x="232.4" y="29.2">ROTARY_1-CLK</text>
<text x="252.7" y="25.5">Connectors</text>
<text x="232.4" y="34.3">ROTARY_1-SWITCH</text>
<text x="232.4" y="31.7">ROTARY_1-CCLK</text>
<text x="50.8" y="41.9">RESET</text>
<text x="99.1" y="41.9">ROTARY_5-CCLK</text>
<text x="232.4" y="40.6">ROTARY_2-CCLK</text>
<text x="232.4" y="38.1">ROTARY_2-CLK</text>
<text x="50.8" y="47">XTAL1</text>
<text x="99.1" y="47">FLIP_SWITCH_4</text>
<text x="99.1" y="44.4">ROTARY_5-CLK</text>
<text x="232.4" y="47">ROTARY_3-CLK</text>
<text x="232.4" y="43.2">ROTARY_2-SWITCH</text>
<text x="50.8" y="52.1">XTAL2</text>
<text x="99.1" y="49.5">ROTARY_4-SWITCH</text>
<text x="99.1" y="52.1">ROTARY_4-CCLK</text>
<text x="232.4" y="52.1">ROTARY_3-SWITCH</text>
<text x="232.4" y="49.5">ROTARY_3-CCLK</text>
<text x="99.1" y="57.1">FLIP_SWITCH_3</text>
<text x="99.1" y="54.6">ROTARY_4-CLK</text>
<text x="99.1" y="59.7">ROTARY_3-SWITCH</text>
<text x="232.4" y="58.4">ROTARY_4-CCLK</text>
<text x="232.4" y="55.9">ROTARY_4-CLK</text>
<text x="99.1" y="64.8">ROTARY_5-SWITCH</text>
<text x="232.4" y="64.8">ROTARY_5-CLK</text>
<text x="232.4" y="61">ROTARY_4-SWITCH</text>
<text x="99.1" y="67.3">FLIP_SWITCH_5</text>
<text x="232.4" y="69.8">ROTARY_5-SWITCH</text>
<text x="232.4" y="67.3">ROTARY_5-CCLK</text>
<text x="99.1" y="77.5">MOSI</text>
<text x="232.4" y="73.7">FLIP_SWITCH_1</text>
<text x="232.4" y="76.2">FLIP_SWITCH_2</text>
<text x="99.1" y="80">MISO</text>
<text x="99.1" y="82.5">SCK</text>
<text x="232.4" y="78.7">FLIP_SWITCH_3</text>
<text x="232.4" y="81.3">FLIP_SWITCH_4</text>
<text x="232.4" y="83.8">FLIP_SWITCH_5</text>
<text x="127" y="87.6">SCL</text>
<text x="195.6" y="87.6">BUTTONS_ROW-2</text>
<text x="232.4" y="87.6">BUTTONS_ROW-1</text>
<text x="99.1" y="95.2">ROTARY_2-CCLK</text>
<text x="99.1" y="92.7">ROTARY_2-CLK</text>
<text x="127" y="90.2">SDA</text>
<text x="195.6" y="92.7">BUTTONS_COL-5</text>
<text x="195.6" y="90.2">BUTTONS_ROW-1</text>
<text x="232.4" y="90.2">BUTTONS_ROW-2</text>
<text x="232.4" y="95.2">BUTTONS_COL-1</text>
<text x="99.1" y="100.3">FLIP_SWITCH_2</text>
<text x="99.1" y="97.8">ROTARY_2-SWITCH</text>
<text x="195.6" y="97.8">BUTTONS_COL-4</text>
<text x="195.6" y="100.3">BUTTONS_COL-3</text>
<text x="232.4" y="97.8">BUTTONS_COL-2</text>
<text x="232.4" y="100.3">BUTTONS_COL-3</text>
<text x="99.1" y="105.4">ROTARY_3-CCLK</text>
<text x="99.1" y="102.9">ROTARY_3-CLK</text>
<text x="195.6" y="102.9">BUTTONS_COL-2</text>
<text x="195.6" y="105.4">BUTTONS_COL-1</text>
<text x="232.4" y="102.9">BUTTONS_COL-4</text>
<text x="232.4" y="105.4">BUTTONS_COL-5</text>
<text x="99.1" y="113">TXD</text>
<text x="99.1" y="110.5">RXD</text>
<text x="99.1" y="115.6">INT0</text>
<text x="99.1" y="118.1">INT1</text>
<text x="252.7" y="114.6">button_box-connectors.sch</text>
<text x="99.1" y="125.7">ROTARY_1-SWITCH</text>
<text x="99.1" y="123.2">ROTARY_1-CCLK</text>
<text x="99.1" y="120.6">ROTARY_1-CLK</text>
<text x="99.1" y="128.3">FLIP_SWITCH_1</text>
<text x="129.5" y="167.6">VBUS</text>
<text x="170.2" y="166.4">INT0</text>
<text x="68.6" y="172.7">MISO</text>
<text x="133.3" y="172.7">D+</text>
<text x="41.9" y="177.8">RXD</text>
<text x="68.6" y="175.3">SCK</text>
<text x="68.6" y="177.8">RESET</text>
<text x="102.9" y="175.3">MOSI</text>
<text x="170.2" y="175.3">INT1</text>
<text x="41.9" y="180.3">TXD</text>
</g>
<g font-size="1.8" fill="#848400">
<text x="254.3" y="30.1">ROTARY_1-CLK</text>
<text x="254.3" y="32.6">ROTARY_1-CCLK</text>
<text x="254.3" y="35.2">ROTARY_1-SWITCH</text>
<text x="254.3" y="39">ROTARY_2-CLK</text>
<text x="254.3" y="41.5">ROTARY_2-CCLK</text>
<text x="254.3" y="44.1">ROTARY_2-SWITCH</text>
<text x="254.3" y="47.9">ROTARY_3-CLK</text>
<text x="254.3" y="50.4">ROTARY_3-CCLK</text>
<text x="254.3" y="53">ROTARY_3-SWITCH</text>
<text x="254.3" y="56.8">ROTARY_4-CLK</text>
<text x="254.3" y="59.3">ROTARY_4-CCLK</text>
<text x="254.3" y="61.8">ROTARY_4-SWITCH</text>
<text x="254.3" y="65.7">ROTARY_5-CLK</text>
<text x="254.3" y="68.2">ROTARY_5-CCLK</text>
<text x="254.3" y="70.7">ROTARY_5-SWITCH</text>
<text x="254.3" y="74.5">FLIP_SWITCH_1</text>
<text x="254.3" y="77.1">FLIP_SWITCH_2</text>
<text x="254.3" y="79.6">FLIP_SWITCH_3</text>
<text x="254.3" y="82.2">FLIP_SWITCH_4</text>
<text x="254.3" y="88.5">BUTTONS_ROW-1</text>
<text x="254.3" y="84.7">FLIP_SWITCH_5</text>
<text x="254.3" y="91.1">BUTTONS_ROW-2</text>
<text x="254.3" y="96.1">BUTTONS_COL-1</text>
<text x="254.3" y="98.7">BUTTONS_COL-2</text>
<text x="254.3" y="101.2">BUTTONS_COL-3</text>
<text x="254.3" y="103.8">BUTTONS_COL-4</text>
<text x="254.3" y="106.3">BUTTONS_COL-5</text>
</g>
<g font-size="1.5" fill="#008484">
<text x="82.3" y="173.5">MISO</text>
<text x="89.8" y="173.5">VCC</text>
<text x="82.3" y="176">SCK</text>
<text x="82.3" y="178.6">RESET</text>
<text x="89.1" y="176">MOSI</text>
<text x="89.6" y="178.6">GND</text>
</g>
</svg>
